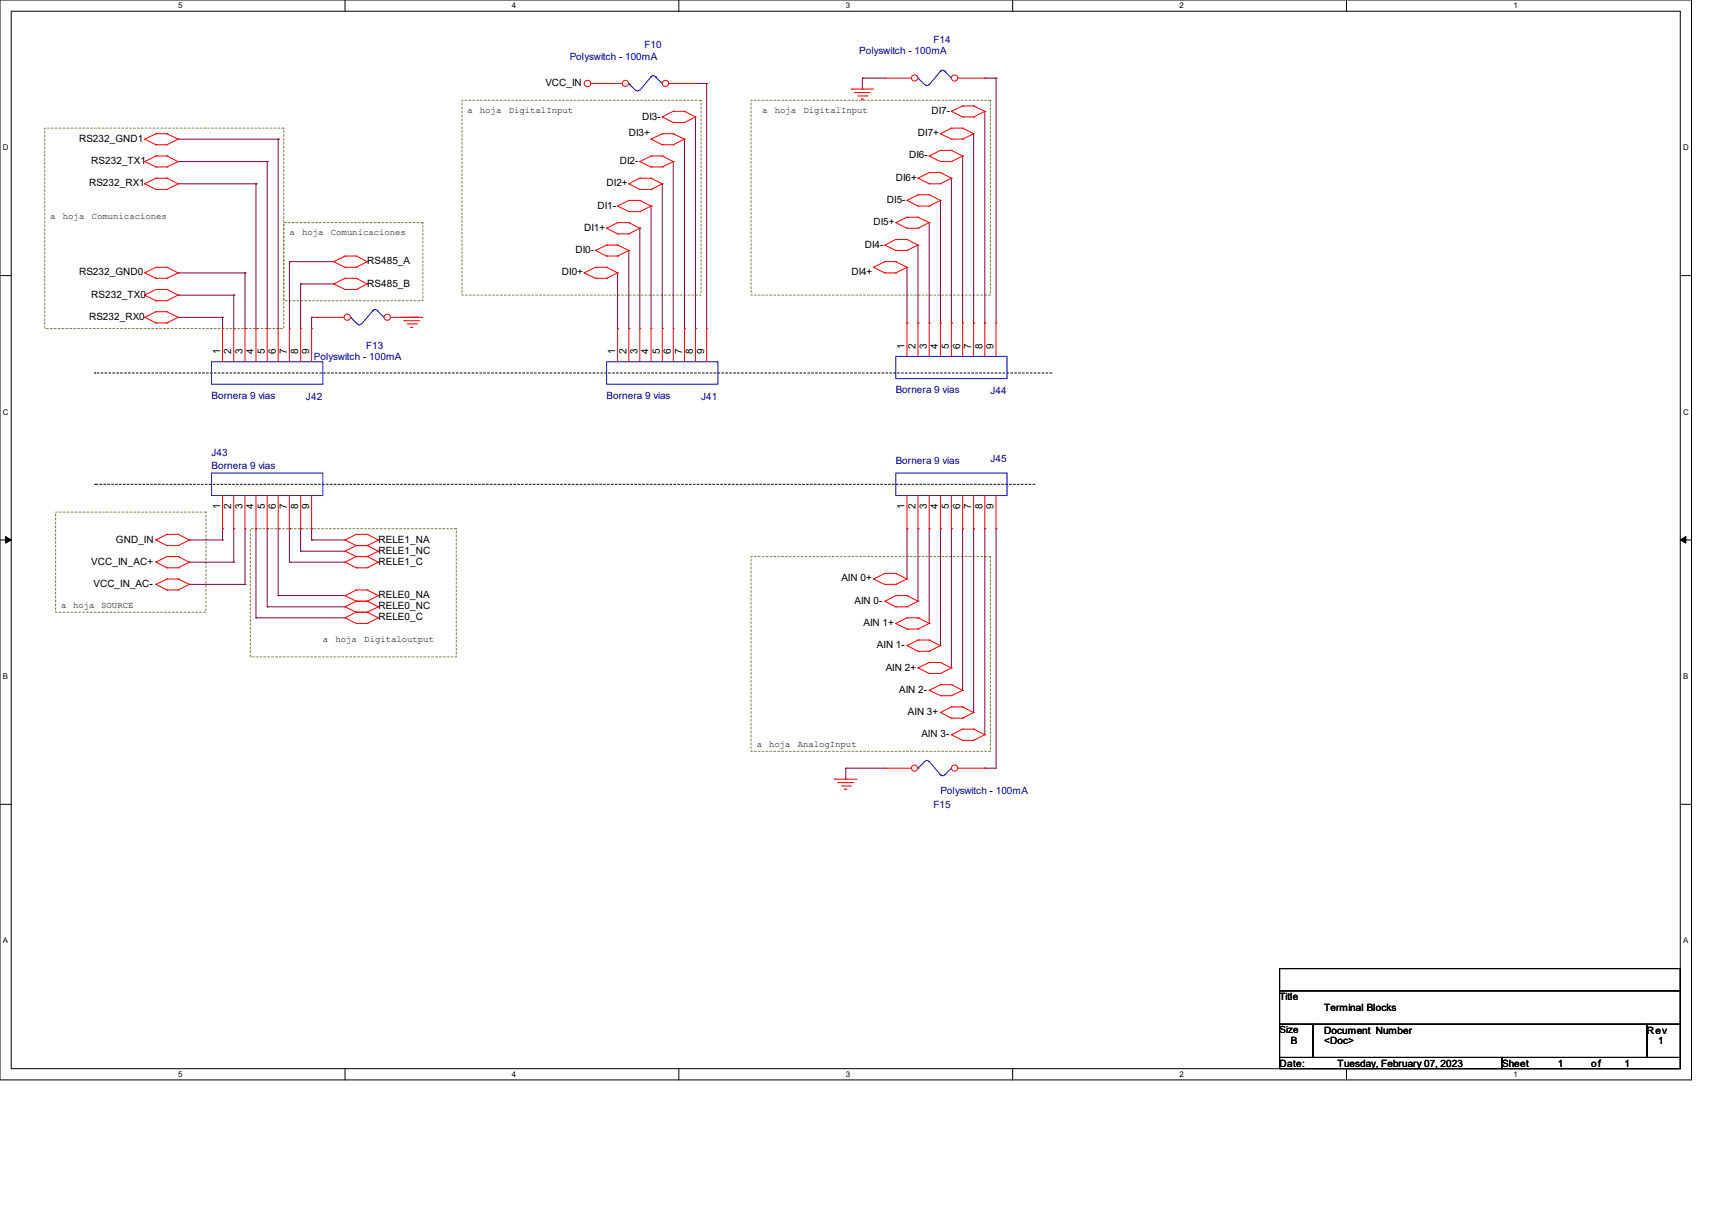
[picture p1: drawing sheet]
<svg xmlns="http://www.w3.org/2000/svg" width="297mm" height="210mm" viewBox="0 0 297 210" stroke-linecap="round" stroke-linejoin="round" font-family="sans-serif">
<path d="M0 0h293.5v187.3h-293.5zM1.9 1.9h289.6v183.4h-289.6z" fill="none" stroke="#000" stroke-width=".17"/>
<g fill="#fff">
<path d="M30.9 .2h.8v1.5h-.8z"/>
<path d="M30.9 185.5h.8v1.6h-.8z"/>
</g>
<path d="M59.9 0v1.9M59.9 185.3v2" fill="none" stroke="#000" stroke-width=".17"/>
<g fill="#fff">
<path d="M88.8 .2h.8v1.5h-.8z"/>
<path d="M88.8 185.5h.8v1.6h-.8z"/>
</g>
<path d="M117.8 0v1.9M117.8 185.3v2" fill="none" stroke="#000" stroke-width=".17"/>
<g fill="#fff">
<path d="M146.7 .2h.8v1.5h-.8z"/>
<path d="M146.7 185.5h.8v1.6h-.8z"/>
</g>
<path d="M175.7 0v1.9M175.7 185.3v2" fill="none" stroke="#000" stroke-width=".17"/>
<g fill="#fff">
<path d="M204.6 .2h.8v1.5h-.8z"/>
<path d="M204.6 185.5h.8v1.6h-.8z"/>
</g>
<path d="M233.6 0v1.9M233.6 185.3v2" fill="none" stroke="#000" stroke-width=".17"/>
<g fill="#fff">
<path d="M262.6 .2h.7v1.5h-.7z"/>
<path d="M262.6 185.5h.7v1.6h-.7z"/>
<path d="M.5 24.8h1v1.6h-1z"/>
<path d="M292 24.8h1v1.6h-1z"/>
<path d="M.5 70.7h1v1.5h-1z"/>
<path d="M292 70.7h1v1.5h-1z"/>
</g>
<path d="M0 47.8h1.9M291.5 47.8h2" fill="none" stroke="#000" stroke-width=".17"/>
<g fill="#fff">
<path d="M.5 116.5h.9v1.6h-.9z"/>
<path d="M292 116.5h.9v1.6h-.9z"/>
</g>
<path d="M0 93.6h1.9M291.5 93.6h2" fill="none" stroke="#000" stroke-width=".17"/>
<path d="M1 93l.9 .6-.9 .6zM291.5 93.6l1-.6v1.2z" fill="#000" stroke="#000" stroke-width=".17"/>
<g fill="#fff">
<path d="M.5 162.4h.9v1.5h-.9z"/>
<path d="M292 162.4h.9v1.5h-.9z"/>
</g>
<path d="M0 139.5h1.9M291.5 139.5h2M222 168h69.5v3.8h-69.5zM222 171.8h69.5v5.8h-69.5zM222 177.6h5.8v5.8h-5.8zM227.8 177.6h57.9v5.8h-57.9zM285.7 177.6h5.8v5.8h-5.8zM222 183.4h38.6v1.9h-38.6zM260.6 183.4h30.9v1.9h-30.9z" fill="none" stroke="#000" stroke-width=".17"/>
<path d="M16.4 64.7h.1M182.5 64.7h-166.1M16.4 84h.1M179.5 84h-163.1" fill="none" stroke="#000" stroke-width=".17" stroke-dasharray=".3 .3"/>
<path d="M80.1 17.4h41.5v33.8h-41.5zM130.3 17.4h41.5v33.8h-41.5zM7.7 22.2h41.5v34.8h-41.5zM49.2 38.6h24.2v13.6h-24.2zM9.7 88.8h26v17.4h-26zM43.4 91.7h35.8v22.2h-35.8zM130.3 96.5h41.5v33.8h-41.5z" fill="none" stroke="#808040" stroke-width=".17" stroke-dasharray=".3 .3"/>
<g fill="none" stroke="#800040" stroke-width=".17">
<path d="M120.6 14.5h.1M120.6 14.5h2M122.6 14.5h.1M122.6 14.5v42.5M149.6 13.5h.1M149.6 15.5h.1M149.6 13.5h3.9M149.6 13.5v2M170.9 13.5h.1M170.9 13.5h1.9M170.9 19.3v36.7M172.8 13.5h.1"/>
<path d="M172.8 13.5v42.5M30.9 31.9h13.5M30.9 28h15.5M30.9 24.1h17.4M44.4 31.9h.1M44.4 31.9v25.1M46.4 28h.1M46.4 28v29M48.3 24.1h.1M48.3 24.1v32.9M111 39.6h.1M111 39.6v17.4"/>
<path d="M112.9 35.7h.1M112.9 35.7v21.3M114.9 31.9v25.1M116.8 28h.1M116.8 28v29M118.7 24.1v32.9M120.6 20.3v36.7M161.2 38.6v17.4M163.2 34.8v21.2M165.1 30.9v25.1M167 27.1v28.9M168.9 23.2v32.8"/>
<path d="M30.9 47.3h11.6M30.9 55h7.7M30.9 51.2h9.7M38.6 55h.1M38.6 55v2M40.6 51.2h.1M40.6 51.2v5.8M42.5 47.3h.1M42.5 47.3v9.7M50.2 45.4h.1M50.2 45.4h7.7M50.2 45.4v11.6"/>
<path d="M52.2 49.2h.1M52.2 49.2h5.7M52.2 49.2v7.8M54.1 55h.1M54.1 57h.1M54.1 55h.9M54.1 55v2M57.9 49.2h.1M57.9 45.4h.1M71.5 55h.9M72.4 55h.1M107.1 57h.1"/>
<path d="M107.1 47.3v9.7M109.1 57h.1M109.1 43.4v13.6M114.9 57h.1M118.7 57h.1M120.6 57h.1M157.4 56h.1M157.4 46.4v9.6M159.3 56h.1M159.3 42.5v13.5M161.2 56h.1M163.2 56h.1"/>
<path d="M165.1 56h.1M167 56h.1M168.9 56h.1M170.9 56h.1M32.9 93.6h5.7M32.9 97.5h7.7M38.6 93.6h.1M38.6 91.7h.1M38.6 91.7v1.9M40.6 97.5h.1M40.6 91.7h.1M40.6 91.7v5.8"/>
<path d="M42.5 91.7h.1M42.5 91.7v9.6M44.4 91.7h.1M44.4 91.7v15.4M46.4 91.7h.1M46.4 91.7v13.5M48.3 91.7v11.6M50.2 97.5h.1M50.2 91.7h.1M50.2 91.7v5.8M50.2 97.5h9.7M52.2 91.7h.1"/>
<path d="M52.2 95.6h.1M52.2 91.7v3.9M52.2 95.6h7.7M54.1 91.7h.1M54.1 93.6h.1M54.1 93.6h5.8M54.1 91.7v1.9M157.4 91.7h.1M157.4 91.7v8.7M159.3 91.7h.1M159.3 91.7v12.6M161.2 91.7h.1"/>
<path d="M161.2 91.7v16.4M163.2 91.7h.1M163.2 91.7v20.3M165.1 91.7h.1M165.1 91.7v24.1M167 91.7h.1M167 91.7v28M168.9 91.7h.1M168.9 91.7v31.9M170.9 91.7h.1M170.9 91.7v35.7M172.8 91.7h.1"/>
<path d="M172.8 91.7v41.5h-1.9M32.9 101.3h9.6M42.5 101.3h.1M44.4 107.1h.1M44.4 107.1h15.5M46.4 105.2h.1M46.4 105.2h13.5M48.3 103.3h.1M48.3 103.3h11.6M146.7 133.2h.1M146.7 135.1h.1M146.7 133.2h6.8"/>
<path d="M146.7 133.2v1.9M170.9 133.2h.1"/>
</g>
<g fill="none" stroke="#f00" stroke-width=".17">
<path d="M102.5 14.5h.8M103.3 14.5h.1M116.8 19.3h.1M116.8 19.3l-1.9 1M116.8 19.3h1.9M118.7 19.3h.1M118.7 19.3l1.9 1M147.7 15.5h.1M147.7 15.5h3.9M148.3 16h.1M148.3 16h2.7M148.8 16.6h1.6"/>
<path d="M149.4 17.2h.1M149.4 17.2h.4M150.4 16.6h.1M165.1 19.3h.1M165.1 19.3l1.9 1M167 18.4h.1M167 18.4h1.9M167 18.4l-1.9 .9M168.9 18.4h.1M168.9 18.4l2 .9M170.9 19.3h.1M170.9 19.3l-2 1"/>
<path d="M25.1 31.9h.1M25.1 28h.1M25.1 24.1h.1M25.1 31.9l2 1M25.1 28l2 1M25.1 24.1l2 1M27.1 30.9h.1M27.1 32.9h.1M27.1 27.1h.1M27.1 29h.1M27.1 23.2h.1M27.1 25.1h.1"/>
<path d="M27.1 30.9h1.9M27.1 30.9l-2 1M27.1 32.9h1.9M27.1 27.1h1.9M27.1 27.1l-2 .9M27.1 29h1.9M27.1 23.2h1.9M27.1 25.1h1.9M27.1 23.2l-2 .9M29 30.9h.1M29 32.9h.1M29 27.1h.1"/>
<path d="M29 29h.1M29 23.2h.1M29 25.1h.1M29 30.9l1.9 1M29 27.1l1.9 .9M29 23.2l1.9 .9M30.9 31.9h.1M30.9 28h.1M30.9 24.1h.1M30.9 31.9l-1.9 1M30.9 28l-1.9 1M30.9 24.1l-1.9 1"/>
<path d="M105.2 39.6h.1M105.2 39.6l1.9 1M107.1 38.6h.1M107.1 35.7h.1M107.1 38.6l-1.9 1M107.1 38.6h2M107.1 35.7l2 1M109.1 31.9h.1M109.1 38.6h.1M109.1 34.8h.1M109.1 36.7h.1M109.1 31.9l1.9 1"/>
<path d="M109.1 38.6l1.9 1M109.1 34.8l-2 .9M109.1 34.8h1.9M109.1 36.7h1.9M111 30.9h.1M111 32.9h.1M111 28h.1M111 39.6h.1M111 34.8h.1M111 36.7h.1M111 30.9h1.9M111 32.9h1.9"/>
<path d="M111 30.9l-1.9 1M111 28l1.9 1M111 39.6l-1.9 1M111 34.8l1.9 .9M112.9 30.9h.1M112.9 32.9h.1M112.9 27.1h.1M112.9 29h.1M112.9 24.1h.1M112.9 35.7h.1M112.9 27.1h2M112.9 29h2"/>
<path d="M112.9 30.9l2 1M112.9 27.1l-1.9 .9M112.9 24.1l2 1M112.9 35.7l-1.9 1M114.9 31.9h.1M114.9 27.1h.1M114.9 29h.1M114.9 23.2h.1M114.9 25.1h.1M114.9 20.3h.1M114.9 31.9l-2 1M114.9 27.1l1.9 .9"/>
<path d="M114.9 23.2l-2 .9M114.9 23.2h1.9M114.9 25.1h1.9M114.9 20.3l1.9 1M116.8 28h.1M116.8 23.2h.1M116.8 25.1h.1M116.8 21.3h.1M116.8 28l-1.9 1M116.8 23.2l1.9 .9M116.8 21.3h1.9M118.7 24.1h.1"/>
<path d="M118.7 21.3h.1M118.7 24.1l-1.9 1M120.6 20.3h.1M120.6 20.3l-1.9 1M155.4 38.6h.1M155.4 38.6l2 1M157.4 39.6h.1M157.4 37.7h.1M157.4 34.8h.1M157.4 39.6h1.9M157.4 37.7h1.9M157.4 37.7l-2 .9"/>
<path d="M157.4 34.8l1.9 .9M159.3 39.6h.1M159.3 37.7h.1M159.3 35.7h.1M159.3 33.8h.1M159.3 30.9h.1M159.3 37.7l1.9 .9M159.3 35.7h1.9M159.3 33.8h1.9M159.3 33.8l-1.9 1M159.3 30.9l1.9 1M161.2 38.6h.1"/>
<path d="M161.2 35.7h.1M161.2 33.8h.1M161.2 31.9h.1M161.2 29.9h.1M161.2 27.1h.1M161.2 38.6l-1.9 1M161.2 33.8l2 1M161.2 31.9h2M161.2 29.9h2M161.2 29.9l-1.9 1M161.2 27.1l2 .9M163.2 34.8h.1"/>
<path d="M163.2 31.9h.1M163.2 29.9h.1M163.2 28h.1M163.2 26.1h.1M163.2 23.2h.1M163.2 34.8l-2 .9M163.2 29.9l1.9 1M163.2 28h1.9M163.2 26.1h1.9M163.2 26.1l-2 1M163.2 23.2l1.9 .9M165.1 30.9h.1"/>
<path d="M165.1 28h.1M165.1 26.1h.1M165.1 24.1h.1M165.1 22.2h.1M165.1 30.9l-1.9 1M165.1 26.1l1.9 1M165.1 24.1h1.9M165.1 22.2h1.9M165.1 22.2l-1.9 1M167 27.1h.1M167 24.1h.1M167 22.2h.1"/>
<path d="M167 20.3h.1M167 27.1l-1.9 .9M167 22.2l1.9 1M167 20.3h1.9M168.9 23.2h.1M168.9 20.3h.1M168.9 23.2l-1.9 .9M25.1 55h.1M25.1 47.3h.1M25.1 51.2h.1M25.1 55l2 1M25.1 47.3l2 1"/>
<path d="M25.1 51.2l2 1M27.1 54.1h.1M27.1 56h.1M27.1 46.4h.1M27.1 48.3h.1M27.1 50.2h.1M27.1 52.2h.1M27.1 46.4h1.9M27.1 50.2h1.9M27.1 48.3h1.9M27.1 54.1h1.9M27.1 54.1l-2 .9"/>
<path d="M27.1 56h1.9M27.1 46.4l-2 .9M27.1 50.2l-2 1M27.1 52.2h1.9M29 54.1h.1M29 56h.1M29 46.4h.1M29 48.3h.1M29 50.2h.1M29 52.2h.1M29 54.1l1.9 .9M29 46.4l1.9 .9"/>
<path d="M29 50.2l1.9 1M30.9 55h.1M30.9 47.3h.1M30.9 51.2h.1M30.9 55l-1.9 1M30.9 47.3l-1.9 1M30.9 51.2l-1.9 1M57.9 45.4h.1M57.9 49.2h.1M57.9 45.4l2 1M57.9 49.2l2 1M59.9 46.4h.1"/>
<path d="M59.9 44.4h.1M59.9 50.2h.1M59.9 48.3h.1M59.9 46.4h1.9M59.9 44.4h1.9M59.9 44.4l-2 1M59.9 50.2h1.9M59.9 48.3h1.9M59.9 48.3l-2 .9M61.8 46.4h.1M61.8 44.4h.1M61.8 50.2h.1"/>
<path d="M61.8 48.3h.1M61.8 44.4l1.9 1M61.8 48.3l1.9 .9M63.7 45.4h.1M63.7 49.2h.1M63.7 45.4l-1.9 1M63.7 49.2l-1.9 1M69.5 55h.1M69.5 55h3.9M70.1 55.6h.1M70.1 55.6h2.7M70.7 56.2h1.5"/>
<path d="M71.2 56.8h.1M71.2 56.8h.4M72.2 56.2h.1M101.3 47.3h.1M101.3 47.3l2 1M103.3 48.3h.1M103.3 46.4h.1M103.3 43.4h.1M103.3 46.4h1.9M103.3 48.3h1.9M103.3 46.4l-2 .9M103.3 43.4l1.9 1"/>
<path d="M105.2 48.3h.1M105.2 46.4h.1M105.2 44.4h.1M105.2 42.5h.1M105.2 44.4h1.9M105.2 46.4l1.9 .9M105.2 42.5h1.9M105.2 42.5l-1.9 .9M107.1 40.6h.1M107.1 47.3h.1M107.1 44.4h.1M107.1 42.5h.1"/>
<path d="M107.1 40.6h2M107.1 47.3l-1.9 1M107.1 42.5l2 .9M109.1 40.6h.1M109.1 43.4h.1M109.1 43.4l-2 1M151.6 46.4h.1M151.6 46.4l1.9 .9M153.5 47.3h.1M153.5 45.4h.1M153.5 42.5h.1M153.5 47.3h1.9"/>
<path d="M153.5 45.4h1.9M153.5 45.4l-1.9 1M153.5 42.5l1.9 .9M155.4 47.3h.1M155.4 45.4h.1M155.4 43.4h.1M155.4 41.5h.1M155.4 45.4l2 1M155.4 43.4h2M155.4 41.5h2M155.4 41.5l-1.9 1M157.4 46.4h.1"/>
<path d="M157.4 43.4h.1M157.4 41.5h.1M157.4 56h.1M157.4 46.4l-2 .9M157.4 41.5l1.9 1M157.4 56v5.8M159.3 42.5h.1M159.3 56h.1M159.3 42.5l-1.9 .9M159.3 56v5.8M161.2 56h.1M161.2 56v5.8"/>
<path d="M163.2 56h.1M163.2 56v5.8M165.1 56h.1M165.1 56v5.8M167 56h.1M167 56v5.8M168.9 56h.1M168.9 56v5.8M170.9 56h.1M170.9 56v5.8M172.8 56h.1M172.8 56v5.8"/>
<path d="M27.1 93.6h.1M27.1 97.5h.1M27.1 93.6l1.9 1M27.1 97.5l1.9 1M29 92.7h.1M29 94.6h.1M29 96.5h.1M29 98.5h.1M29 94.6h1.9M29 92.7h1.9M29 98.5h1.9M29 96.5h1.9"/>
<path d="M29 92.7l-1.9 .9M29 96.5l-1.9 1M30.9 92.7h.1M30.9 94.6h.1M30.9 96.5h.1M30.9 98.5h.1M30.9 92.7l2 .9M30.9 96.5l2 1M32.9 93.6h.1M32.9 97.5h.1M32.9 93.6l-2 1M32.9 97.5l-2 1"/>
<path d="M59.9 93.6h.1M59.9 97.5h.1M59.9 95.6h.1M59.9 93.6l1.9 1M59.9 97.5l1.9 1M59.9 95.6l1.9 .9M61.8 94.6h.1M61.8 92.7h.1M61.8 98.5h.1M61.8 96.5h.1M61.8 94.6h1.9M61.8 92.7l-1.9 .9"/>
<path d="M61.8 92.7h1.9M61.8 98.5h1.9M61.8 96.5l-1.9 1M61.8 96.5h1.9M61.8 94.6l-1.9 1M63.7 94.6h.1M63.7 92.7h.1M63.7 98.5h.1M63.7 96.5h.1M63.7 92.7l2 .9M63.7 96.5l2 1M63.7 94.6l2 1"/>
<path d="M65.7 93.6h.1M65.7 97.5h.1M65.7 95.6h.1M65.7 93.6l-2 1M65.7 97.5l-2 1M65.7 95.6l-2 .9M153.5 99.4h.1M153.5 99.4l-1.9 1M153.5 99.4h1.9M155.4 99.4h.1M155.4 99.4l2 1M157.4 91.7h.1"/>
<path d="M157.4 85.9v5.8M159.3 91.7h.1M159.3 85.9v5.8M161.2 91.7h.1M161.2 85.9v5.8M163.2 91.7h.1M163.2 85.9v5.8M165.1 91.7h.1M165.1 85.9v5.8M167 91.7h.1M167 85.9v5.8M168.9 91.7h.1"/>
<path d="M168.9 85.9v5.8M170.9 91.7h.1M170.9 85.9v5.8M172.8 91.7h.1M172.8 85.9v5.8M27.1 101.3h.1M27.1 101.3l1.9 1M29 100.4h.1M29 102.3h.1M29 102.3h1.9M29 100.4l-1.9 .9M29 100.4h1.9"/>
<path d="M30.9 100.4h.1M30.9 102.3h.1M30.9 100.4l2 .9M32.9 101.3h.1M32.9 101.3l-2 1M59.9 105.2h.1M59.9 103.3h.1M59.9 107.1h.1M59.9 105.2l1.9 1M59.9 103.3l1.9 1M59.9 107.1l1.9 1M61.8 106.2h.1"/>
<path d="M61.8 104.3h.1M61.8 102.3h.1M61.8 108.1h.1M61.8 106.2h1.9M61.8 104.3l-1.9 .9M61.8 104.3h1.9M61.8 102.3l-1.9 1M61.8 102.3h1.9M61.8 108.1h1.9M61.8 106.2l-1.9 .9M63.7 106.2h.1M63.7 104.3h.1"/>
<path d="M63.7 102.3h.1M63.7 108.1h.1M63.7 104.3l2 .9M63.7 102.3l2 1M63.7 106.2l2 .9M65.7 105.2h.1M65.7 103.3h.1M65.7 107.1h.1M65.7 105.2l-2 1M65.7 103.3l-2 1M65.7 107.1l-2 1M151.6 100.4h.1"/>
<path d="M151.6 100.4l1.9 .9M153.5 101.3h.1M153.5 104.3h.1M153.5 101.3h1.9M153.5 104.3l1.9 .9M155.4 108.1h.1M155.4 101.3h.1M155.4 103.3h.1M155.4 105.2h.1M155.4 108.1l2 1M155.4 103.3l-1.9 1M155.4 103.3h2"/>
<path d="M155.4 105.2h2M157.4 107.1h.1M157.4 109.1h.1M157.4 112h.1M157.4 100.4h.1M157.4 103.3h.1M157.4 105.2h.1M157.4 107.1l-2 1M157.4 107.1h1.9M157.4 109.1h1.9M157.4 112l1.9 .9M157.4 100.4l-2 .9"/>
<path d="M157.4 103.3l1.9 1M159.3 115.8h.1M159.3 107.1h.1M159.3 109.1h.1M159.3 111h.1M159.3 112.9h.1M159.3 104.3h.1M159.3 115.8l1.9 1M159.3 107.1l1.9 1M159.3 111l-1.9 1M159.3 111h1.9M159.3 112.9h1.9"/>
<path d="M159.3 104.3l-1.9 .9M161.2 114.9h.1M161.2 116.8h.1M161.2 119.7h.1M161.2 108.1h.1M161.2 111h.1M161.2 112.9h.1M161.2 114.9l-1.9 .9M161.2 114.9h2M161.2 116.8h2M161.2 119.7l2 .9M161.2 108.1l-1.9 1"/>
<path d="M161.2 111l2 1M163.2 114.9h.1M163.2 116.8h.1M163.2 118.7h.1M163.2 112h.1M163.2 114.9l1.9 .9M163.2 118.7l-2 1M163.2 118.7h1.9M163.2 112l-2 .9M165.1 115.8h.1M165.1 118.7h.1M165.1 115.8l-1.9 1"/>
<path d="M165.1 118.7l1.9 1M167 119.7h.1M167 119.7l-1.9 .9M144.8 135.1h.1M144.8 135.1h3.9M145.4 135.7h.1M145.4 135.7h2.7M146 136.3h1.5M146.5 136.9h.1M146.5 136.9h.4M147.5 136.3h.1M163.2 120.6h.1"/>
<path d="M163.2 123.6h.1M163.2 120.6h1.9M163.2 123.6l1.9 .9M165.1 120.6h.1M165.1 122.6h.1M165.1 124.5h.1M165.1 127.4h.1M165.1 122.6l-1.9 1M165.1 122.6h1.9M165.1 124.5h1.9M165.1 127.4l1.9 1M167 122.6h.1"/>
<path d="M167 124.5h.1M167 126.4h.1M167 128.4h.1M167 122.6l1.9 1M167 126.4l-1.9 1M167 126.4h1.9M167 128.4h1.9M168.9 123.6h.1M168.9 126.4h.1M168.9 128.4h.1M168.9 123.6l-1.9 .9M168.9 126.4l2 1"/>
<path d="M170.9 127.4h.1M170.9 127.4l-2 1"/>
<circle cx="101.9" cy="14.5" r=".56"/>
</g>
<path d="M109.1 14.5h.1M109.1 14.5l1.1 1.2M110.9 15.6l-.3 .2-.3-.2M112.9 13.3a.57 .57 0 0 1 .8 0M112.9 13.3h.1M112.9 13.3l-1.9 2.4M113.7 13.3h.1M113.7 13.3l1.2 1.2M155.4 61.8h19.3v3.9h-19.3zM155.4 82h19.3v3.9h-19.3z" fill="none" stroke="#00f" stroke-width=".17"/>
<circle cx="115.5" cy="14.5" r=".54" fill="#fff" stroke="#f00" stroke-width=".17"/>
<path d="M116 14.5h4.6M120.6 14.5h.1" fill="none" stroke="#f00" stroke-width=".17"/>
<circle cx="108.5" cy="14.5" r=".54" fill="#fff" stroke="#f00" stroke-width=".17"/>
<g fill="none" stroke="#f00" stroke-width=".17">
<path d="M103.3 14.5h.1M103.3 14.5h4.6M107.1 57h.1M107.1 57v5.7M109.1 57h.1M109.1 57v5.7M111 57h.1M111 57v5.7M112.9 57h.1M112.9 57v5.7M114.9 57h.1M114.9 57v5.7"/>
<path d="M116.8 57h.1M116.8 57v5.7M118.7 57h.1M118.7 57v5.7M120.6 57h.1M120.6 57v5.7M122.6 57h.1M122.6 57v5.7"/>
</g>
<path d="M60.8 55h.1M60.8 55l1.2 1.2M62.7 56.1l-.3 .2-.4-.1M64.6 53.8a.59 .59 0 0 1 .9 .1M64.7 53.9h.1M64.7 53.9l-2 2.3M65.4 53.9h.1M65.4 53.9l1.2 1.1M105.2 62.7h19.3v3.9h-19.3z" fill="none" stroke="#00f" stroke-width=".17"/>
<circle cx="67.2" cy="55" r=".54" fill="#fff" stroke="#f00" stroke-width=".17"/>
<path d="M67.8 55h4.6M72.4 55h.1" fill="none" stroke="#f00" stroke-width=".17"/>
<circle cx="60.3" cy="55" r=".54" fill="#fff" stroke="#f00" stroke-width=".17"/>
<path d="M55 55h.1M55 55h4.7" fill="none" stroke="#f00" stroke-width=".17"/>
<path d="M159.3 133.2h.1M160.4 132l-1.1 1.2M160.5 132.1l.3-.2 .3 .2M161.2 132l2 2.4M163.2 134.4h.1M163.9 134.4l-.4 .1-.4-.1M163.9 134.4h.1M165.1 133.2l-1.2 1.2" fill="none" stroke="#00f" stroke-width=".17"/>
<circle cx="165.6" cy="133.2" r=".54" fill="#fff" stroke="#f00" stroke-width=".17"/>
<path d="M166.2 133.2h4.7M170.9 133.2h.1" fill="none" stroke="#f00" stroke-width=".17"/>
<circle cx="158.7" cy="133.2" r=".54" fill="#fff" stroke="#f00" stroke-width=".17"/>
<g fill="none" stroke="#f00" stroke-width=".17">
<path d="M38.6 57h.1M38.6 57v5.7M40.6 57h.1M40.6 57v5.7M42.5 57h.1M42.5 57v5.7M44.4 57h.1M44.4 57v5.7M46.4 57h.1M46.4 57v5.7M48.3 57h.1M48.3 57v5.7"/>
<path d="M50.2 57h.1M50.2 57v5.7M52.2 57h.1M52.2 57v5.7M54.1 57h.1M54.1 57v5.7M38.6 91.7h.1M38.6 85.9v5.8M40.6 91.7h.1M40.6 85.9v5.8M42.5 91.7h.1M42.5 85.9v5.8"/>
<path d="M44.4 91.7h.1M44.4 85.9v5.8M46.4 91.7h.1M46.4 85.9v5.8M48.3 91.7h.1M48.3 85.9v5.8M50.2 91.7h.1M50.2 85.9v5.8M52.2 91.7h.1M52.2 85.9v5.8M54.1 91.7h.1M54.1 85.9v5.8"/>
<path d="M153.5 133.2h.1M153.5 133.2h4.6"/>
</g>
<path d="M159.3 13.5h.1M159.3 13.5l1.1 1.2M161.1 14.6l-.3 .3-.3-.2M163.1 12.3l.4-.1 .4 .2M163.2 12.4h.1M163.2 12.4l-2 2.3M163.9 12.4h.1M163.9 12.4l1.2 1.1M36.7 62.7h19.3v3.9h-19.3zM36.7 82h19.3v3.9h-19.3z" fill="none" stroke="#00f" stroke-width=".17"/>
<circle cx="165.6" cy="13.5" r=".54" fill="#fff" stroke="#f00" stroke-width=".17"/>
<path d="M166.2 13.5h4.7M170.9 13.5h.1" fill="none" stroke="#f00" stroke-width=".17"/>
<circle cx="158.7" cy="13.5" r=".54" fill="#fff" stroke="#f00" stroke-width=".17"/>
<path d="M153.5 13.5h.1M153.5 13.5h4.6" fill="none" stroke="#f00" stroke-width=".17"/>
<g font-size="1.7" fill="#000080">
<text x="98.8" y="10.3">Polyswitch - 100mA</text>
<text x="111.8" y="8.4">F10</text>
<text x="149.1" y="9.4">Polyswitch - 100mA</text>
<text x="162" y="7.4">F14</text>
<text x="54.4" y="62.4">Polyswitch - 100mA</text>
<text x="63.5" y="60.5">F13</text>
<text x="36.7" y="69.2">Bornera 9 vias</text>
<text x="53.1" y="69.4">J42</text>
<text x="105.2" y="69.2">Bornera 9 vias</text>
<text x="121.6" y="69.4">J41</text>
<text x="155.4" y="68.2">Bornera 9 vias</text>
<text x="171.8" y="68.4">J44</text>
<text x="36.7" y="79">J43</text>
<text x="36.7" y="81.4">Bornera 9 vias</text>
<text x="155.4" y="80.4">Bornera 9 vias</text>
<text x="171.8" y="80.2">J45</text>
<text x="163.1" y="137.7">Polyswitch - 100mA</text>
<text x="162" y="140.2">F15</text>
</g>
<g font-size="1.7">
<text x="94.6" y="14.9">VCC_IN</text>
<text x="109.1" y="23.6">DI3+</text>
<text x="111.4" y="20.7">DI3-</text>
<text x="159.3" y="23.6">DI7+</text>
<text x="161.6" y="19.8">DI7-</text>
<text x="13.7" y="24.6">RS232_GND1</text>
<text x="15.8" y="28.4">RS232_TX1</text>
<text x="107.5" y="28.4">DI2-</text>
<text x="157.7" y="27.5">DI6-</text>
<text x="15.5" y="32.3">RS232_RX1</text>
<text x="105.2" y="32.3">DI2+</text>
<text x="153.9" y="35.2">DI5-</text>
<text x="155.4" y="31.4">DI6+</text>
<text x="101.3" y="40">DI1+</text>
<text x="103.7" y="36.2">DI1-</text>
<text x="151.6" y="39.1">DI5+</text>
<text x="13.7" y="47.8">RS232_GND0</text>
<text x="63.7" y="45.8">RS485_A</text>
<text x="97.5" y="47.8">DI0+</text>
<text x="99.8" y="43.9">DI0-</text>
<text x="147.7" y="47.8">DI4+</text>
<text x="150" y="42.9">DI4-</text>
<text x="15.8" y="51.6">RS232_TX0</text>
<text x="63.7" y="49.7">RS485_B</text>
<text x="15.5" y="55.5">RS232_RX0</text>
<text x="38.2" y="61.4" transform="rotate(-90 38.2 61.4)">1</text>
<text x="40.1" y="61.4" transform="rotate(-90 40.1 61.4)">2</text>
<text x="42.1" y="61.4" transform="rotate(-90 42.1 61.4)">3</text>
<text x="44" y="61.4" transform="rotate(-90 44 61.4)">4</text>
<text x="45.9" y="61.4" transform="rotate(-90 45.9 61.4)">5</text>
<text x="47.8" y="61.4" transform="rotate(-90 47.8 61.4)">6</text>
<text x="49.8" y="61.4" transform="rotate(-90 49.8 61.4)">7</text>
<text x="51.7" y="61.4" transform="rotate(-90 51.7 61.4)">8</text>
<text x="53.6" y="61.4" transform="rotate(-90 53.6 61.4)">9</text>
<text x="106.7" y="61.4" transform="rotate(-90 106.7 61.4)">1</text>
<text x="108.7" y="61.4" transform="rotate(-90 108.7 61.4)">2</text>
<text x="110.6" y="61.4" transform="rotate(-90 110.6 61.4)">3</text>
<text x="112.5" y="61.4" transform="rotate(-90 112.5 61.4)">4</text>
<text x="114.5" y="61.4" transform="rotate(-90 114.5 61.4)">5</text>
<text x="116.4" y="61.4" transform="rotate(-90 116.4 61.4)">6</text>
<text x="118.3" y="61.4" transform="rotate(-90 118.3 61.4)">7</text>
<text x="120.2" y="61.4" transform="rotate(-90 120.2 61.4)">8</text>
<text x="122.2" y="61.4" transform="rotate(-90 122.2 61.4)">9</text>
<text x="156.9" y="60.5" transform="rotate(-90 156.9 60.5)">1</text>
<text x="158.8" y="60.5" transform="rotate(-90 158.8 60.5)">2</text>
<text x="160.8" y="60.5" transform="rotate(-90 160.8 60.5)">3</text>
<text x="162.7" y="60.5" transform="rotate(-90 162.7 60.5)">4</text>
<text x="164.6" y="60.5" transform="rotate(-90 164.6 60.5)">5</text>
<text x="166.6" y="60.5" transform="rotate(-90 166.6 60.5)">6</text>
<text x="168.5" y="60.5" transform="rotate(-90 168.5 60.5)">7</text>
<text x="170.4" y="60.5" transform="rotate(-90 170.4 60.5)">8</text>
<text x="172.4" y="60.5" transform="rotate(-90 172.4 60.5)">9</text>
<text x="38.2" y="88.3" transform="rotate(-90 38.2 88.3)">1</text>
<text x="40.1" y="88.3" transform="rotate(-90 40.1 88.3)">2</text>
<text x="42.1" y="88.3" transform="rotate(-90 42.1 88.3)">3</text>
<text x="44" y="88.3" transform="rotate(-90 44 88.3)">4</text>
<text x="45.9" y="88.3" transform="rotate(-90 45.9 88.3)">5</text>
<text x="47.8" y="88.3" transform="rotate(-90 47.8 88.3)">6</text>
<text x="49.8" y="88.3" transform="rotate(-90 49.8 88.3)">7</text>
<text x="51.7" y="88.3" transform="rotate(-90 51.7 88.3)">8</text>
<text x="53.6" y="88.3" transform="rotate(-90 53.6 88.3)">9</text>
<text x="156.9" y="88.3" transform="rotate(-90 156.9 88.3)">1</text>
<text x="158.8" y="88.3" transform="rotate(-90 158.8 88.3)">2</text>
<text x="160.8" y="88.3" transform="rotate(-90 160.8 88.3)">3</text>
<text x="162.7" y="88.3" transform="rotate(-90 162.7 88.3)">4</text>
<text x="164.6" y="88.3" transform="rotate(-90 164.6 88.3)">5</text>
<text x="166.6" y="88.3" transform="rotate(-90 166.6 88.3)">6</text>
<text x="168.5" y="88.3" transform="rotate(-90 168.5 88.3)">7</text>
<text x="170.4" y="88.3" transform="rotate(-90 170.4 88.3)">8</text>
<text x="172.4" y="88.3" transform="rotate(-90 172.4 88.3)">9</text>
<text x="20.1" y="94.1">GND_IN</text>
<text x="65.7" y="94.1">RELE1_NA</text>
<text x="15.8" y="98">VCC_IN_AC+</text>
<text x="16.2" y="101.8">VCC_IN_AC-</text>
<text x="65.7" y="98">RELE1_C</text>
<text x="65.7" y="96">RELE1_NC</text>
<text x="146" y="100.8">AIN 0+</text>
<text x="65.7" y="105.7">RELE0_NC</text>
<text x="65.7" y="103.8">RELE0_NA</text>
<text x="65.7" y="107.6">RELE0_C</text>
<text x="148.2" y="104.7">AIN 0-</text>
<text x="149.8" y="108.6">AIN 1+</text>
<text x="152.1" y="112.4">AIN 1-</text>
<text x="153.7" y="116.3">AIN 2+</text>
<text x="156" y="120.1">AIN 2-</text>
<text x="157.5" y="124">AIN 3+</text>
<text x="159.8" y="127.9">AIN 3-</text>
<text x="222" y="173.4">Title</text>
<text x="222" y="179.2">Size</text>
<text x="229.7" y="175.3">Terminal Blocks</text>
<text x="229.7" y="179.2">Document Number</text>
<text x="285.7" y="179.2">Rev</text>
<text x="222" y="185">Date:</text>
<text x="223.9" y="181.1">B</text>
<text x="229.7" y="181.1">&lt;Doc&gt;</text>
<text x="232.1" y="185">Tuesday, February 07, 2023</text>
<text x="260.6" y="185">Sheet</text>
<text x="270.2" y="185">1</text>
<text x="276.1" y="185">of</text>
<text x="281.8" y="185">1</text>
<text x="287.7" y="181.1">1</text>
</g>
<g font-size="1.6">
<text x="81.1" y="19.6">a</text>
<text x="83.3" y="19.6">hoja</text>
<text x="88.3" y="19.6">DigitalInput</text>
<text x="132.3" y="19.6">a</text>
<text x="134.4" y="19.6">hoja</text>
<text x="139.4" y="19.6">DigitalInput</text>
<text x="8.7" y="37.9">a</text>
<text x="10.9" y="37.9">hoja</text>
<text x="15.9" y="37.9">Comunicaciones</text>
<text x="50.2" y="40.8">a</text>
<text x="52.4" y="40.8">hoja</text>
<text x="57.4" y="40.8">Comunicaciones</text>
<text x="10.6" y="105.5">a</text>
<text x="12.7" y="105.5">hoja</text>
<text x="17.6" y="105.5">SOURCE</text>
<text x="56" y="111.3">a</text>
<text x="58.2" y="111.3">hoja</text>
<text x="63.2" y="111.3">Digitaloutput</text>
<text x="131.3" y="129.6">a</text>
<text x="133.4" y="129.6">hoja</text>
<text x="138.4" y="129.6">AnalogInput</text>
</g>
<g font-size="1.4">
<text x="30.9" y="1.4">5</text>
<text x="88.8" y="1.4">4</text>
<text x="146.7" y="1.4">3</text>
<text x="204.6" y="1.4">2</text>
<text x="262.6" y="1.4">1</text>
<text x=".5" y="26.1">D</text>
<text x="292" y="26.1">D</text>
<text x=".5" y="71.9">C</text>
<text x="292" y="71.9">C</text>
<text x=".5" y="117.8">B</text>
<text x="292" y="117.8">B</text>
<text x=".5" y="163.6">A</text>
<text x="292" y="163.6">A</text>
<text x="30.9" y="186.8">5</text>
<text x="88.8" y="186.8">4</text>
<text x="146.7" y="186.8">3</text>
<text x="204.6" y="186.8">2</text>
<text x="262.6" y="186.8">1</text>
</g>
</svg>
